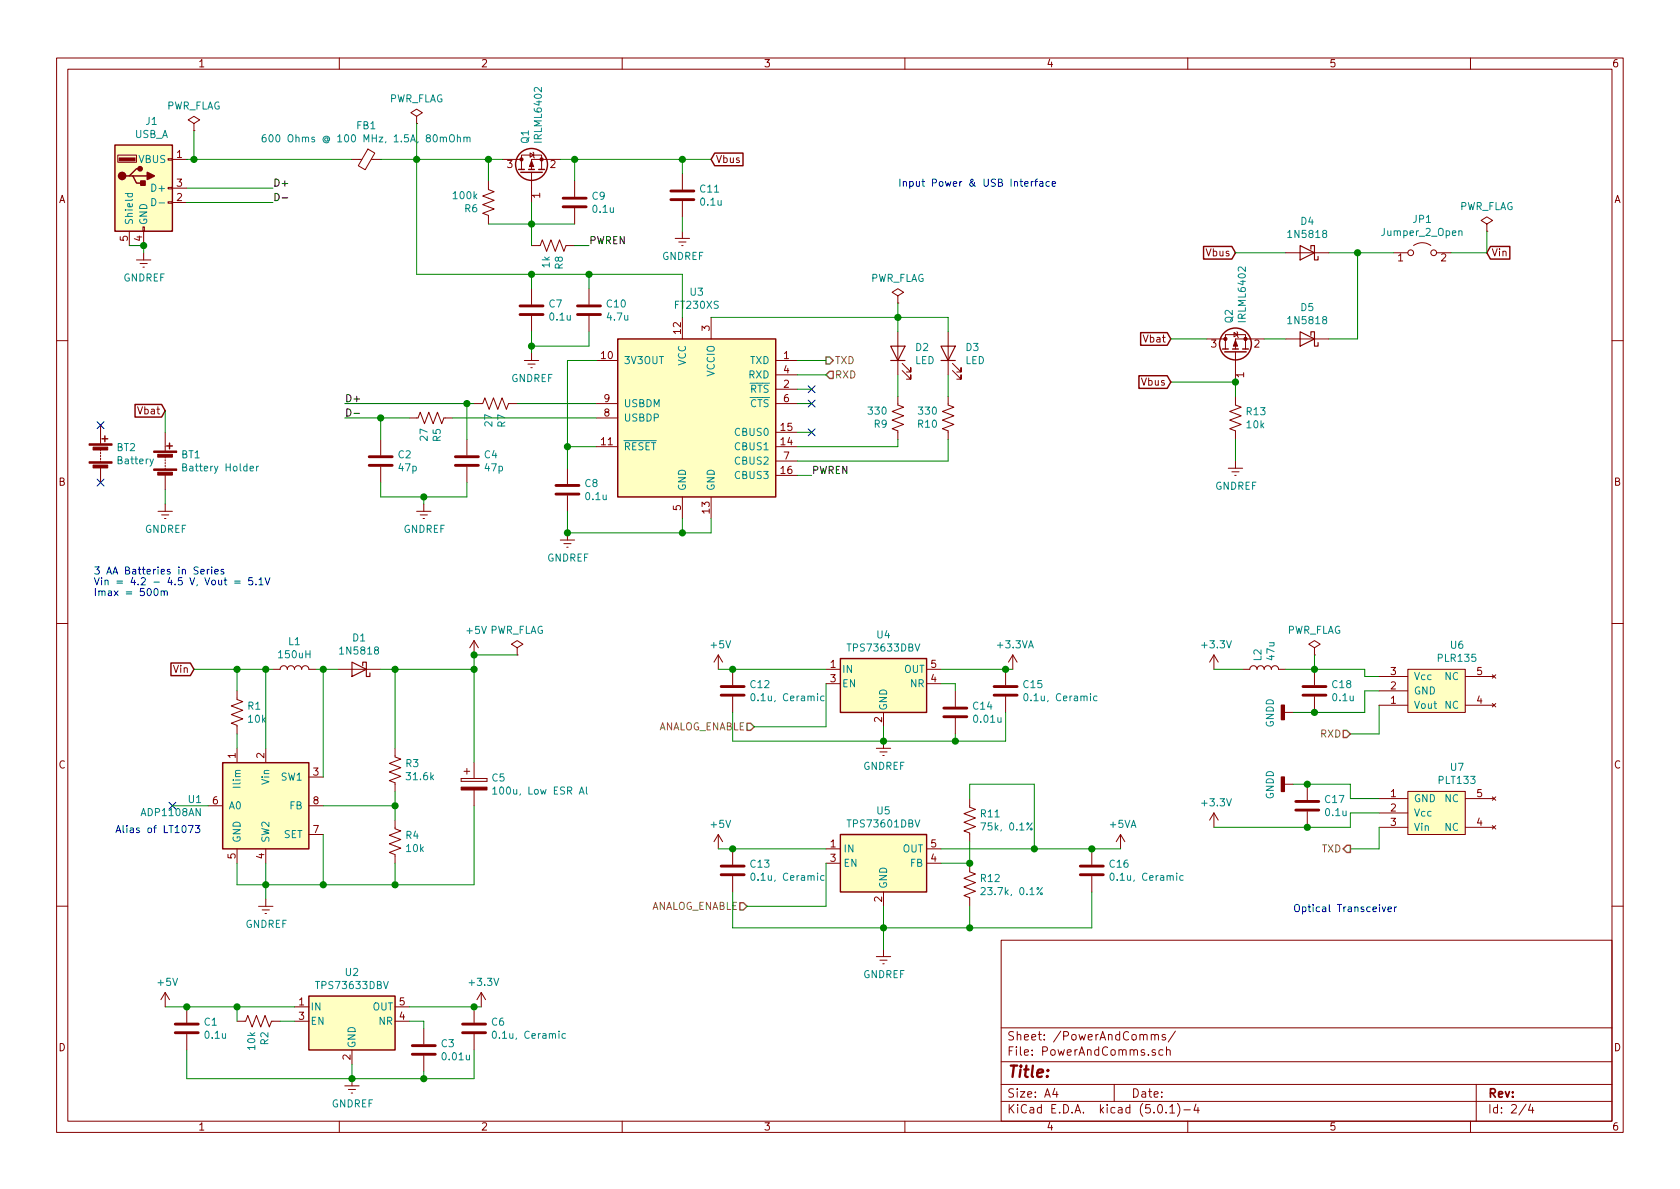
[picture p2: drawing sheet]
<svg xmlns="http://www.w3.org/2000/svg" width="297mm" height="210mm" viewBox="0 0 297 210" stroke-linecap="round" stroke-linejoin="round" font-family="sans-serif">
<g fill="none" stroke="#840000" stroke-width=".18">
<path d="M10 10.3h277v189.9h-277zM12 12.2h273v186.1h-273zM60 10.3v1.9M110 10.3v1.9M160 10.3v1.9M210 10.3v1.9M260 10.3v1.9M20.8 27.4h3.3v1.3h-3.3zM29.7 35.7h.8v.2h-.8zM29.7 33.1h.8v.3h-.8zM29.7 28.1h.8v.2h-.8zM30.5 28.2h2.5"/>
<path d="M30.5 35.8h2.5M30.5 33.3h2.5M34.3 21.8l1-.6-1-.6-1 .6 1 .6v1.3M34.3 23.1h.1M62.2 28.2h1.8M65 26.4l1.3 .7-1.7 2.9-1.3-.7zM65.7 28.2h1.6M73.7 20.6l1-.7-1-.6-1.1 .6 1.1 .7v1.2M73.7 21.8h.1M86.4 32v1.5l1 .4-2.1 .8 2.1 .7-2.1 .8 2.1 .8-2.1 .7 1.1 .4v1.5M88.9 28.2h3.3M92.2 28.2v-.8h3.6v2.6"/>
<path d="M92.2 28.2v1.8M93.7 27l.7 .4-.7 .4zM94 30.5v5.3M94.2 26.9l.2 .1v.8l.1 .1M99.1 28.2h-5.1v1.8M101.6 32v2.8M101.6 36.8v2.8M120.6 30.7v2.8M120.6 35.6v2.7M262.9 39.6l1-.6-1-.7-1 .7 1 .6v1.3M22.9 40.9v2.5M24.1 46h2.6"/>
<path d="M24.8 46.6h1.2M25.3 40.1h.2v.8h-.2zM25.3 47.2h.2M25.4 40.9v2.5M25.4 44.7v1.3M94 43.4h1.5l.4-1 .7 2 .8-2 .8 2 .7-2 .8 2 .4-1h1.5M94 51v2.8M94 55.9v2.8M104.1 51v2.8M104.1 55.9v2.8M119.4 42.2h2.5M120 42.8h1.3"/>
<path d="M120.5 43.4h.3M120.6 40.9v1.3M120.6 56.1v3.8M125.7 56.1v3.8M158.7 52.3l1.1-.6-1.1-.7-1 .7 1 .6v1.3M158.7 53.6h.1M158.7 58.7v7.6M167.6 58.7v7.6M213.4 59.9h3.3M216.7 59.9v-.7h3.5v2.5M216.7 59.9v1.8M218.2 58.8l.6 .4-.6 .4z"/>
<path d="M218.7 58.7l.1 .1v.8l.1 .1M223.5 59.9h-5.1v1.8M227.3 44.7h7.6M227.3 59.9h7.6M246.4 44.7h2.5M249.9 43.4a2.53 2.53 0 0 1 3.1 0M254 44.7h2.5M262.9 40.9h.1M10 60.2h2M17.8 75.2v3.3M17.8 79.5v.3M29.2 76.4v3.4"/>
<path d="M67.3 77.7v2.8M72.4 73.9h1.5l.4-1 .8 2 .7-2 .8 2 .7-2 .8 2 .4-1h1.5M82.5 77.7v2.8M83.8 71.4h1.5l.4-1 .8 2 .7-2 .8 2 .8-2 .7 2 .4-1h1.5M92.7 63.7h2.5M93.3 64.4h1.3M93.9 65h.2M94 62.5v1.2M105.4 63.7h3.8M105.4 79h3.8M105.4 71.4h3.8M105.4 73.9h3.8"/>
<path d="M137.2 63.7h3.8M137.2 79h3.8M137.2 76.4h3.8M137.2 68.8h3.8M137.2 66.3h3.8M137.2 71.4h3.8M158.7 70.1v1.5l1.1 .4-2.1 .8 2.1 .7-2.1 .8 2.1 .8-2.1 .7 1 .4v1.5M159.5 65.5l1.5 1.6v-.8v.8h-.7M159.5 64.3l1.5 1.5v-.8v.8h-.7M167.6 70.1v1.5l1.1 .4-2.1 .8 2.1 .7-2.1 .8 2.1 .8-2.1 .7 1 .4v1.5M168.4 65.5l1.5 1.6v-.8v.8h-.7M168.4 64.3l1.5 1.5v-.8v.8h-.7"/>
<path d="M218.4 70.1v1.5l1.1 .4-2.1 .8 2.1 .7-2.1 .8 2.1 .8-2.1 .7 1 .4v1.5M218.4 62.2v5.4M285 60.2h2M17.8 80v.3M17.8 80.5v.3M17.8 81v.3M17.8 81.5v.3M17.8 82.8v2.5M27.9 90.4h2.6M28.6 91.1h1.2M29.1 91.7h.2M29.2 80.8v.2"/>
<path d="M29.2 81.3v.2M29.2 81.8v.2M29.2 82.3v.2M29.2 82.8v.3M29.2 84.1v2.5M29.2 89.1v1.3M67.3 82.5v2.8M73.7 90.4h2.5M74.3 91.1h1.3M74.8 91.7h.3M74.9 89.1v1.3M82.5 82.5v2.8"/>
<path d="M99.1 95.5h2.5M99.7 96.1h1.3M100.2 96.8h.3M100.3 82.8v2.8M100.3 87.6v2.8M100.3 94.2v1.3M120.6 87.9v3.8M125.7 87.9v3.8M137.2 84.1h3.8M137.2 81.5h3.8M217.2 82.8h2.5M217.8 83.4h1.3"/>
<path d="M218.3 84.1h.3M218.4 81.5v1.3M10 110.3h2M48.3 118.4h1.2a.63 .63 0 0 1 .7-.7 .63 .63 0 0 1 .6 .7 .63 .63 0 0 1 .6-.7 .63 .63 0 0 1 .7 .7 .63 .63 0 0 1 .6-.7 .63 .63 0 0 1 .6 .7 .63 .63 0 0 1 .7-.7 .63 .63 0 0 1 .6 .7h1.3M59.7 118.4h7.6M83.8 113.3v2.5M83.8 113.3l-.7 1.2M83.8 113.3l.8 1.2M91.4 114.5l1.1-.6-1.1-.6-1 .6 1 .6v1.3M91.4 115.8h.1M127 115.8l-.8 1.3M127 115.8v2.6"/>
<path d="M127 115.8l.8 1.3M129.5 118.4v2.8M146 118.4h2.6M163.8 118.4h2.6M177.8 118.4v2.8M179.1 115.8l-.8 1.3M179.1 115.8v2.6M179.1 115.8l.7 1.3M214.6 115.8l-.7 1.3M214.6 115.8v2.6M214.6 115.8l.8 1.3M219.7 118.4h1.3a.63 .63 0 0 1 .6-.7 .63 .63 0 0 1 .6 .7 .63 .63 0 0 1 .7-.7 .63 .63 0 0 1 .6 .7 .63 .63 0 0 1 .7-.7 .63 .63 0 0 1 .6 .7 .63 .63 0 0 1 .6-.7 .63 .63 0 0 1 .7 .7h1.2"/>
<path d="M232.4 114.5l1-.6-1-.6-1 .6 1 .6v1.3M232.4 115.8h.1M232.4 118.4v2.8M243.8 119.6h5.1M248.9 118.4h10.2v7.6h-10.2zM259.1 119.6h5.1M263.9 119.3l.6 .6M264.5 119.3l-.6 .6M285 110.3h2M41.9 122.2v1.5l1 .4-2 .7 2 .8-2 .8 2 .7-2 .8 1 .4v1.5M41.9 132.3v2.6M47 132.3v2.6"/>
<path d="M54.6 137.4h2.5M69.8 132.3v1.6l1.1 .3-2.1 .8 2.1 .8-2.1 .7 2.1 .8-2.1 .7 1 .4v1.5M81.5 137.7v.5zM81.5 138.2h4.6zM81.5 137.7h4.6zM82 136.4h1.1M82.5 135.9v1M83.8 134.9v2.8M83.8 139.7v2.8M86.1 137.7v.5zM129.5 123.2v2.8M146 120.9h2.6"/>
<path d="M154.9 132.3h2.6M155.6 133h1.2M156.1 133.6h.2M156.2 126v2.5M156.2 131.1v1.2M163.8 120.9h2.6M168.9 122.2v2.8M168.9 127v2.8M177.8 123.2v2.8M227.1 138.7h1.5M227.1 126h1.5M231.1 138.7v2.8"/>
<path d="M232.4 123.2v2.8M243.8 124.7h5.1M243.8 122.2h5.1M248.9 139.9h10.2v7.7h-10.2zM259.1 124.7h5.1M263.9 124.4l.6 .6M264.5 124.4l-.6 .6M271.8 129.8h.1M36.8 142.5h2.6M41.9 150.1v2.5M47 150.1v2.5M47 159v1.3"/>
<path d="M54.6 142.5h2.5M54.6 147.6h2.5M69.8 145v1.6l1.1 .3-2.1 .8 2.1 .8-2.1 .7 2.1 .8-2.1 .7 1 .4v1.5M127 147.6v2.5M127 147.6l-.8 1.2M127 147.6l.8 1.2M129.5 150.1v2.8M129.5 154.9v2.8M146 150.1h2.6M146 152.6h2.6M156.2 157.7v2.6M163.8 150.1h2.6"/>
<path d="M163.8 152.6h2.6M171.4 141.2v1.5l1.1 .4-2.1 .8 2.1 .7-2.1 .8 2.1 .8-2.1 .7 1 .4v1.5M171.4 152.6v1.6l1.1 .4-2.1 .7 2.1 .8-2.1 .7 2.1 .8-2.1 .8 1 .3v1.6M193 150.1v2.8M193 154.9v2.8M198.1 147.6l-.7 1.2M198.1 147.6v2.5M198.1 147.6l.8 1.2M214.6 143.8v2.5M214.6 143.8l-.7 1.2M214.6 143.8l.8 1.2M231.1 143.5v2.8"/>
<path d="M243.8 141.2h5.1M243.8 143.8h5.1M243.8 146.3h5.1M259.1 141.2h5.1M259.1 146.3h5.1M263.9 146l.6 .6M263.9 140.9l.6 .6M264.5 146l-.6 .6M264.5 140.9l-.6 .6M271.8 151.4h.1M10 160.2h2M29.2 175.5v2.5"/>
<path d="M29.2 175.5l-.8 1.3M29.2 175.5l.8 1.3M33 178v2.8M45.7 160.3h2.6M46.4 160.9h1.2M46.9 161.5h.2M52.1 178h2.5M69.8 178h2.6M83.8 178v2.8M85.1 175.5l-.8 1.3M85.1 175.5v2.5M85.1 175.5l.8 1.3"/>
<path d="M154.9 169.2h2.6M155.6 169.8h1.2M156.1 170.4h.2M156.2 167.9v1.3M177 166.3h108v32h-108zM285 160.2h2M33 182.9v2.8M41.9 180.6h1.5l.4-1 .8 2 .7-2 .8 2 .8-2 .7 2 .4-1h1.5M52.1 180.6h2.5M60 198.3v1.9M61 192h2.5M61.6 192.7h1.3"/>
<path d="M62.1 193.3h.3M62.2 185.7v2.5M62.2 190.7v1.3M69.8 180.6h2.6M74.9 181.9v2.8M74.9 186.7v2.8M83.8 182.9v2.8M110 198.3v1.9M160 198.3v1.9M177 194.8h108M177 191.8h108M177 187.8h108"/>
<path d="M177 181.8h108M186.5 192.5l-.4 1h1M186.8 193v1M197 191.8v3M203.6 183.1v-.1a.37 .37 0 0 1 .6 .1v.8M203.6 182.9v1M204.2 183.1l.2-.2 .3 .1 .1 .9M204.3 185.7a.37 .37 0 0 0-.6 .1l.1 .2 .5 .2v.1l-.2 .3-.4-.1M204.8 195.5l.4-.2a.94 .94 0 0 1 0 1.5 .79 .79 0 0 1-.4-1.3zM205.6 185.7l-.4-.1-.3 .3 .1 .6 .2 .1 .4-.1M206 183a.37 .37 0 0 0-.5 .1v.3l.5 .1 .1 .1-.2 .3-.4-.1M206.2 196.7v.1"/>
<path d="M206.2 185.7h.1a.37 .37 0 0 1 .6 .1v.8M206.2 185.1v1.5M206.8 195.8l.5-.5v1.5M206.8 196.8h.9M207.8 182.3l-1.2 2M208.2 195.1a1.71 1.71 0 0 1 0 2.3M209.3 196.3h1.2M210 198.3v1.9M211.5 195.2l-.4 1.1h.9M211.8 195.8v1M260 198.3v1.9M261 191.8v6.5"/>
<path d="M269.8 195.2l-1.2 2M270.6 195.2l-.3 1.1h.9M271 195.8v1"/>
<circle cx="249.4" cy="44.7" r=".51"/>
<circle cx="253.5" cy="44.7" r=".51"/>
</g>
<g fill="#840000" stroke="#840000" stroke-width=".18">
<path d="M27.2 82.9h4v.3h-4z"/>
<path d="M27.2 79.8h4v.2h-4z"/>
<path d="M27.9 83.5h2.6v.5h-2.6z"/>
<path d="M27.9 80.3h2.6v.5h-2.6z"/>
<path d="M21.1 27.9h2.8v.5h-2.8z"/>
<path d="M94 28.4l.4 1.1h-.8z"/>
<path d="M218.4 60.2l.4 1h-.7z"/>
<path d="M81.5 139.2h4.6v.5h-4.6z"/>
<path d="M15.7 81.7h4.1v.2h-4.1z"/>
<path d="M15.7 78.5h4.1v.2h-4.1z"/>
<path d="M16.5 82.2h2.5v.5h-2.5z"/>
<path d="M16.5 79.1h2.5v.5h-2.5z"/>
<circle cx="95.8" cy="28.2" r=".28"/>
<circle cx="92.2" cy="28.2" r=".28"/>
<circle cx="220.2" cy="59.9" r=".28"/>
<circle cx="216.7" cy="59.9" r=".28"/>
</g>
<g fill="none" stroke="#840000" stroke-width=".25">
<path d="M20.3 25.6h10.2v15.3h-10.2zM22.9 31.1h.6l.6 1.3h1.3M23.5 31.1h2.5M24.8 29.8h-.7l-1.2 1.3h-.7M91.7 30h1M92.1 30.5h3.8M93.5 30h1M95.2 30h1.1M126.4 27.1h5v2.2h-5l-.7-1.1zM109.2 59.9h28v28h-28zM201.7 58.8h4.7l.6 1.1-.6 1.2h-4.7zM212.8 43.6h5l.6 1.1-.6 1.1h-5z"/>
<path d="M263.5 43.6h3.5v2.2h-3.5l-.6-1.1zM18 77.6h1M18.5 77.1v1M23.9 71.5h4.7l.6 1.1-.6 1.2h-4.7zM29.5 78.9h1M30 78.4v1M201.4 66.4h5l.6 1.2-.6 1.1h-5zM216.2 61.7h1M216.5 62.2h3.8M217.9 61.7h1M219.7 61.7h1M30.2 117.2h3.5l.6 1.2-.6 1.1h-3.5z"/>
<path d="M148.6 116.5h15.2v9.5h-15.2zM39.4 134.9h15.2v15.2h-15.2zM148.6 147.6h15.2v10.1h-15.2zM54.6 176.1h15.2v9.6h-15.2z"/>
<circle cx="94" cy="29.1" r="2.82"/>
<circle cx="218.4" cy="60.8" r="2.82"/>
</g>
<g fill="none" stroke="#008484" stroke-width=".18">
<path d="M22.1 34.2h1.3M22.6 34.2v.4l.2 .2 .6-.1v-.5M26.8 35.1a.64 .64 0 0 1 .8 .6 .64 .64 0 0 1-.8 .7zM28.1 35.9h1M46.9 23.8l-.3 .1a.87 .87 0 0 0 0 1.2l.4-.1v-.6l-.4-.1-.2 .3M47.7 23.9l.2-.1a.67 .67 0 0 1 .4 .7 .67 .67 0 0 1-.4 .6l-.4-.5zM80.9 24.4l.2-.1h.3v.8M80.9 23.8v1.3M82 24.4l.2-.1h.3l.1 .8M82 24.3v.8M82.6 24.4l.2-.1h.3v.8M257.9 40.9l.2-.1 .3 .1 .1 .8"/>
<path d="M27.1 81.2l-.4 1.1-.2 .1M32.3 82.6h.5l.2-.2-.1-.3-.6-.1v1.3h.5l.2-.1v-.4l-.3-.2M44.2 82.8l.6-.1v-.2l-.4-.1-.2 .2 .1 .6h.5M45.4 82.4v.9M45.7 82.4l-.3 .3M87.1 139.5l.4-.3v1.2M103.7 139.2v1.1l.2 .1M132.9 122.8l.2-.1a.69 .69 0 0 1 .4 .6 .69 .69 0 0 1-.4 .6l-.3-.2v-.3zM145.7 123.1h-.4l-.2 .2 .1 .6h.5M181.2 122.8l.1-.1a.69 .69 0 0 1 .5 .6 .69 .69 0 0 1-.5 .6l-.2-.2-.1-.3zM194 123.1h-.4l-.3 .2 .2 .6h.5M87.1 140.4h.8"/>
<path d="M102.4 140.4l.4-1.2 .5 1.2M102.5 140.1h.6M132.9 154.5l.2-.1a.69 .69 0 0 1 .4 .6 .69 .69 0 0 1-.4 .7l-.3-.3v-.2zM145.7 154.9l-.4-.1-.2 .3 .1 .5h.5M173.4 145.5h.9l-.6 1.3M173.5 157.1l.4-.2 .2 .2 .1 .2-.1 .2-.7 .7h.8M182.5 145.5l-1 1.3M184 157.9h.2v.3h-.2zM184.3 156.9l-1 1.3M196.4 154.5l.2-.1a.69 .69 0 0 1 .4 .6 .69 .69 0 0 1-.4 .7l-.3-.3v-.2zM209.2 154.9l-.4-.1-.2 .3 .1 .5h.5M87.2 182.5l.2-.2a.69 .69 0 0 1 .4 .7 .69 .69 0 0 1-.4 .6l-.3-.2-.1-.3z"/>
<path d="M100 182.8h-.4l-.2 .2 .1 .6h.5"/>
<circle cx="182.3" cy="146.6" r=".18"/>
</g>
<g fill="#ffffc2" stroke="#ffffc2" stroke-width=".18">
<path d="M20.3 25.6h10.2v15.3h-10.2z"/>
<path d="M109.2 59.9h28v28h-28z"/>
<path d="M54.6 176.1h15.2v9.6h-15.2z"/>
<path d="M148.6 116.5h15.2v9.5h-15.2z"/>
<path d="M39.4 134.9h15.2v15.2h-15.2z"/>
<path d="M148.6 147.6h15.2v10.1h-15.2z"/>
<path d="M248.9 139.9h10.2v7.7h-10.2z"/>
<path d="M248.9 118.4h10.2v7.6h-10.2z"/>
</g>
<g fill="#840000" stroke="#840000" stroke-width=".25">
<path d="M24.9 32h.8v.8h-.8z"/>
<path d="M26 30.5l1.3 .6-1.3 .6z"/>
<path d="M226.6 137.4h.5v2.5h-.5z"/>
<path d="M226.6 124.7h.5v2.5h-.5z"/>
<circle cx="21.6" cy="31.1" r=".63"/>
<circle cx="24.8" cy="29.8" r=".38"/>
</g>
<g fill="none" stroke="#008400" stroke-width=".18">
<path d="M33 33.3h15.3M33 35.8h15.3M33 28.2h29.2M34.3 23.1v5.1M67.3 28.2h21.6M73.7 21.8v26.7h46.9v7.6M86.4 39.6h15.2M86.4 28.2v3.8M94 35.8v7.6M99.1 28.2h26.6M101.6 28.2v3.8M120.6 28.2v2.5"/>
<path d="M120.6 38.3v2.6M22.9 43.4h2.5v1.3M94 48.5v2.5M94 58.7v3.8M101.6 43.4h2.5M104.1 48.5v2.5M104.1 58.7v2.5h-10.1M125.7 56.1h41.9v2.6M158.7 53.6v5.1M207 59.9h6.4M218.4 44.7h8.9M223.5 59.9h3.8"/>
<path d="M234.9 44.7h11.5M240 44.7v15.2h-5.1M262.9 40.9v3.8h-6.4M29.2 72.6v3.8M61 73.9h11.4M61 71.4h22.8M67.3 73.9v3.8M80 73.9h25.4M82.5 71.4v6.3M91.4 71.4h14M100.3 79h5.1M105.4 63.7h-5.1v19.1"/>
<path d="M141 71.4h2.5M141 63.7h5M141 66.3h5M141 68.8h2.5M141 76.4h2.5M158.7 77.7v1.3h-17.7M158.7 66.3v3.8M167.6 77.7v3.8h-26.6M167.6 66.3v3.8M207 67.6h11.4v2.5M218.4 77.7v3.8M29.2 86.6v2.5"/>
<path d="M67.3 85.3v2.6h15.2v-2.6M74.9 87.9v1.2M100.3 90.4v3.8h25.4v-2.5M120.6 91.7v2.5M141 84.1h2.5M34.3 118.4h14M41.9 118.4v3.8M47 118.4v13.9M55.9 118.4h3.8M57.1 118.4v19M67.3 118.4h16.5M69.8 118.4v13.9"/>
<path d="M91.4 115.8h-7.6v19.1M127 118.4h19M166.4 118.4h12.7M214.6 118.4h5.1M227.3 118.4h14v1.2h2.5M232.4 115.8v2.6M41.9 129.8v2.5M69.8 139.9v5.1M129.5 126v5.1h48.3v-5.1M146 120.9v7.6h-12.7M156.2 128.5v2.6M166.4 120.9h2.5v1.3"/>
<path d="M168.9 129.8v1.3M228.6 138.7h10.2v2.5h5M243.8 122.2h-2.5v3.8h-12.7M243.8 124.7v5.1h-5M30.5 142.5h6.3M47 152.6v6.4M57.1 142.5h12.7M57.1 147.6v8.9M69.8 152.6v3.9M83.8 142.5v14h-41.9v-3.9M127 150.1h19M129.5 157.7v6.4h63.5v-6.4"/>
<path d="M146 152.6v7.7h-13.9M166.4 150.1h31.7M171.4 148.8v3.8h-5M171.4 141.2v-2.5h11.5v11.4M243.8 146.3v3.8h-5M243.8 143.8h-5v2.5h-24.2M29.2 178h22.9M41.9 178v2.6M72.4 178h12.7M156.2 160.3v7.6M171.4 160.3v3.8M33 185.7v5h50.8v-5"/>
<path d="M49.5 180.6h2.6M62.2 188.2v2.5M72.4 180.6h2.5v1.3M74.9 189.5v1.2"/>
</g>
<g fill="#008400" stroke="#008400" stroke-width=".25">
<circle cx="25.4" cy="43.4" r=".51"/>
<circle cx="74.9" cy="87.9" r=".51"/>
<circle cx="120.7" cy="94.2" r=".51"/>
<circle cx="100.3" cy="79" r=".51"/>
<circle cx="94" cy="48.5" r=".51"/>
<circle cx="104.1" cy="48.5" r=".51"/>
<circle cx="94" cy="61.2" r=".51"/>
<circle cx="67.3" cy="73.9" r=".51"/>
<circle cx="82.6" cy="71.4" r=".51"/>
<circle cx="62.2" cy="190.7" r=".51"/>
<circle cx="74.9" cy="190.7" r=".51"/>
<circle cx="33" cy="178" r=".51"/>
<circle cx="156.2" cy="131.1" r=".51"/>
<circle cx="168.9" cy="131.1" r=".51"/>
<circle cx="83.8" cy="178" r=".51"/>
<circle cx="177.8" cy="118.4" r=".51"/>
<circle cx="100.3" cy="94.2" r=".51"/>
<circle cx="57.2" cy="118.4" r=".51"/>
<circle cx="69.9" cy="142.5" r=".51"/>
<circle cx="47" cy="156.5" r=".51"/>
<circle cx="47" cy="118.4" r=".51"/>
<circle cx="41.9" cy="118.4" r=".51"/>
<circle cx="69.9" cy="156.5" r=".51"/>
<circle cx="83.8" cy="118.4" r=".51"/>
<circle cx="156.2" cy="164.1" r=".51"/>
<circle cx="193" cy="150.1" r=".51"/>
<circle cx="171.5" cy="164.1" r=".51"/>
<circle cx="41.9" cy="178" r=".51"/>
<circle cx="232.4" cy="118.4" r=".51"/>
<circle cx="231.1" cy="146.3" r=".51"/>
<circle cx="231.1" cy="138.7" r=".51"/>
<circle cx="232.4" cy="126" r=".51"/>
<circle cx="86.4" cy="28.2" r=".51"/>
<circle cx="94" cy="39.6" r=".51"/>
<circle cx="101.6" cy="28.2" r=".51"/>
<circle cx="218.4" cy="67.6" r=".51"/>
<circle cx="240" cy="44.7" r=".51"/>
<circle cx="73.7" cy="28.2" r=".51"/>
<circle cx="120.7" cy="28.2" r=".51"/>
<circle cx="158.8" cy="56.1" r=".51"/>
<circle cx="129.5" cy="150.1" r=".51"/>
<circle cx="129.5" cy="118.4" r=".51"/>
<circle cx="171.5" cy="152.6" r=".51"/>
<circle cx="182.9" cy="150.1" r=".51"/>
<circle cx="69.9" cy="118.4" r=".51"/>
<circle cx="57.2" cy="156.5" r=".51"/>
<circle cx="34.3" cy="28.2" r=".51"/>
<circle cx="83.8" cy="115.8" r=".51"/>
</g>
<g fill="none" stroke="#0000c2" stroke-width=".18">
<path d="M182.3 32.1v.8M182.7 32.1l-.3 .1-.1 .1M183 32.1h.4M183.4 31.7l-.3 .1v1.1M183.8 32.2h.5l.1 .7M184.4 32.4l-.4 .1-.2 .1v.3h.6M185.5 32.2l-.3-.1-.3 .2 .2 .6h.4M186 32.5l.6-.1v-.2l-.4-.1-.2 .2 .1 .6h.5M27.3 104.2l.2-.1a.67 .67 0 0 1 .5 .6 .67 .67 0 0 1-.5 .6l-.2-.1-.1-.4zM28.5 104.6l.2-.1h.3v.8M28.5 104.5v.8M29 104.7l.2-.2h.3l.1 .8"/>
<path d="M35.5 101.1l.6-.1-.1-.3h-.3l-.2 .2 .1 .6h.4M36.7 100.7v.8M37 100.7l-.3 .2M37.4 100.2v.2M37.4 100.7v.8M38 101.1l.6-.1-.1-.3h-.3l-.2 .2v.6h.5M39.5 100.7h-.3l-.1 .2v.1l.4 .2v.3h-.4M39.6 102.6h.5M39.8 102.2v1l.3 .2M41.5 102.8h1M41.5 103.1h1M44.6 102.2h-.6v.6l.4-.2 .3 .3v.3l-.3 .2-.4-.1"/>
<path d="M45.2 103.3v.1M45.8 102.5l.4-.3v1.2M45.8 103.4h.7M46.9 102.2l.4 1.2 .4-1.2M33.3 146h.9l-.6 1.2M34.5 146h.8l-.4 .5 .4 .1v.4l-.2 .2-.6-.1M244.4 160.4l.3 .8 .3-.8M245.4 160.8l.6-.1-.1-.3h-.3l-.2 .1 .1 .7h.4M246.6 160.4v.8M246.9 160.4l-.3 .2"/>
</g>
<path d="M48.6 34.2a.64 .64 0 0 1 .8 .6 .64 .64 0 0 1-.8 .7zM49.9 35h1M61.3 72.3a.64 .64 0 0 1 .8 .6 .64 .64 0 0 1-.8 .7zM62.6 73.1h1" fill="none" stroke="#000" stroke-width=".18"/>
<g fill="none" stroke="#840000" stroke-width=".51">
<path d="M99.6 36.6h4M99.6 35h4M118.6 35.3h4.1M118.6 33.8h4.1M91.9 55.6h4.1M91.9 54.1h4.1M102.1 55.6h4.1M102.1 54.1h4.1M65.3 82.3h4M65.3 80.8h4M80.5 82.3h4.1M80.5 80.8h4.1"/>
<path d="M98.3 87.4h4.1M98.3 85.8h4.1M127.5 122.9h4.1M127.5 121.4h4.1M166.9 126.7h4M166.9 125.2h4M175.8 122.9h4M175.8 121.4h4M230.4 122.9h4M230.4 121.4h4M127.5 154.7h4.1M127.5 153.2h4.1"/>
<path d="M191 154.7h4.1M191 153.2h4.1M229.1 143.3h4.1M229.1 141.7h4.1M31 182.6h4.1M31 181.1h4.1M72.9 186.4h4.1M72.9 184.9h4.1M81.8 182.6h4.1M81.8 181.1h4.1"/>
</g>
<path d="M146 63.1h.7l.6 .6-.6 .7h-.7zM146 66.3l.7-.6h.6v1.2h-.6zM132.1 127.9h.6l.6 .6-.6 .7h-.6zM237.5 129.2h.6l.7 .6-.7 .6h-.6zM130.8 159.6h.6l.7 .7-.7 .6h-.6zM238.1 149.5h.7v1.2h-.7l-.6-.6z" fill="none" stroke="#848400" stroke-width=".25"/>
<path d="M17.2 74.6l1.2 1.2M18.4 74.6l-1.2 1.2M142.9 68.2l1.2 1.2M142.9 70.8l1.2 1.2M142.9 75.8l1.2 1.3M144.1 68.2l-1.2 1.2M144.1 70.8l-1.2 1.2M144.1 75.8l-1.2 1.3M17.2 84.7l1.2 1.2M18.4 84.7l-1.2 1.2M29.9 141.9l1.2 1.2M31.1 141.9l-1.2 1.2" fill="none" stroke="#000084" stroke-width=".18"/>
<path d="M229.9 43.4l2.5 1.3-2.5 1.3zM229.9 58.7l2.5 1.2-2.5 1.3zM231.8 44.1v-.7h.6v2.6h.6v-.7M231.8 59.3v-.6h.6v2.5h.6v-.6M157.5 61.2h2.5l-1.3 2.5zM157.5 63.7h2.5M166.4 61.2h2.5l-1.3 2.5zM166.4 63.7h2.5M62.2 117.1l2.6 1.3-2.6 1.2zM64.1 117.7v-.6h.7v2.5h.6v-.6" fill="none" stroke="#840000" stroke-width=".2"/>
<text font-size="2.8" fill="#840000" x="178" y="190.5">Title:</text>
<g font-size="2.1" fill="#840000">
<text x="178" y="184">Sheet: /PowerAndComms/</text>
<text x="178" y="186.7">File: PowerAndComms.sch</text>
<text x="178" y="196.9">KiCad E.D.A. kicad (5.0.1)-4</text>
<text x="178" y="194.1">Size: A4</text>
<text x="200" y="194.1">Date:</text>
<text x="263" y="194.1">Rev:</text>
<text x="263" y="196.9">Id: 2/4</text>
</g>
<g font-size="1.8" fill="#840000">
<text x="35" y="11.9">1</text>
<text x="85" y="11.9">2</text>
<text x="135" y="11.9">3</text>
<text x="185" y="11.9">4</text>
<text x="235" y="11.9">5</text>
<text x="285" y="11.9">6</text>
<text x="31.3" y="27.9">1</text>
<text x="89.7" y="29.7">3</text>
<text x="97.3" y="29.7">2</text>
<text x="126.5" y="28.8">Vbus</text>
<text x="10.4" y="35.9">A</text>
<text x="31.3" y="35.6">2</text>
<text x="31.3" y="33">3</text>
<text x="95.5" y="35" transform="rotate(-90 95.5 35)">1</text>
<text x="285.4" y="35.9">A</text>
<text x="22.6" y="42.6" transform="rotate(-90 22.6 42.6)">5</text>
<text x="25.1" y="42.6" transform="rotate(-90 25.1 42.6)">4</text>
<text x="213.3" y="45.3">Vbus</text>
<text x="247.2" y="46.2">1</text>
<text x="254.8" y="46.2">2</text>
<text x="263.7" y="45.3">Vin</text>
<text x="120.4" y="59" transform="rotate(-90 120.4 59)">12</text>
<text x="125.5" y="58.5" transform="rotate(-90 125.5 58.5)">3</text>
<text x="106.3" y="63.5">10</text>
<text x="138.6" y="63.5">1</text>
<text x="202.4" y="60.6">Vbat</text>
<text x="214.1" y="61.5">3</text>
<text x="221.8" y="61.5">2</text>
<text x="106.8" y="71.1">9</text>
<text x="138.6" y="68.6">2</text>
<text x="138.6" y="66">4</text>
<text x="138.6" y="71.1">6</text>
<text x="201.9" y="68.2">Vbus</text>
<text x="220" y="66.8" transform="rotate(-90 220 66.8)">1</text>
<text x="24.6" y="73.3">Vbat</text>
<text x="106.8" y="73.7">8</text>
<text x="138.1" y="76.2">15</text>
<text x="106.3" y="78.7">11</text>
<text x="138.1" y="78.7">14</text>
<text x="138.1" y="83.8">16</text>
<text x="138.6" y="81.3">7</text>
<text x="10.4" y="85.9">B</text>
<text x="285.4" y="85.9">B</text>
<text x="120.4" y="90.3" transform="rotate(-90 120.4 90.3)">5</text>
<text x="125.5" y="90.7" transform="rotate(-90 125.5 90.7)">13</text>
<text x="30.8" y="119">Vin</text>
<text x="146.8" y="118.1">1</text>
<text x="164.6" y="118.1">5</text>
<text x="245.9" y="119.4">3</text>
<text x="261.1" y="119.4">5</text>
<text x="146.8" y="120.6">3</text>
<text x="164.6" y="120.6">4</text>
<text x="245.9" y="124.5">1</text>
<text x="245.9" y="121.9">2</text>
<text x="261.1" y="124.5">4</text>
<text x="156" y="127.7" transform="rotate(-90 156 127.7)">2</text>
<text x="10.4" y="135.9">C</text>
<text x="41.7" y="134.1" transform="rotate(-90 41.7 134.1)">1</text>
<text x="46.7" y="134.1" transform="rotate(-90 46.7 134.1)">2</text>
<text x="55.4" y="137.2">3</text>
<text x="285.4" y="135.9">C</text>
<text x="37.6" y="142.2">6</text>
<text x="55.4" y="142.2">8</text>
<text x="245.9" y="141">1</text>
<text x="245.9" y="143.5">2</text>
<text x="261.1" y="141">5</text>
<text x="55.4" y="147.3">7</text>
<text x="146.8" y="149.9">1</text>
<text x="164.6" y="149.9">5</text>
<text x="245.9" y="146">3</text>
<text x="261.1" y="146">4</text>
<text x="41.7" y="151.9" transform="rotate(-90 41.7 151.9)">5</text>
<text x="46.7" y="151.9" transform="rotate(-90 46.7 151.9)">4</text>
<text x="146.8" y="152.4">3</text>
<text x="164.6" y="152.4">4</text>
<text x="156" y="159.5" transform="rotate(-90 156 159.5)">2</text>
<text x="52.9" y="177.8">1</text>
<text x="70.6" y="177.8">5</text>
<text x="10.4" y="185.9">D</text>
<text x="52.9" y="180.3">3</text>
<text x="70.6" y="180.3">4</text>
<text x="285.4" y="185.9">D</text>
<text x="62" y="187.4" transform="rotate(-90 62 187.4)">2</text>
<text x="35" y="199.9">1</text>
<text x="85" y="199.9">2</text>
<text x="135" y="199.9">3</text>
<text x="185" y="199.9">4</text>
<text x="235" y="199.9">5</text>
<text x="285" y="199.9">6</text>
</g>
<g font-size="1.8" fill="#008484">
<text x="25.8" y="22.1">J1</text>
<text x="29.3" y="19.4">PWR_FLAG</text>
<text x="63.1" y="22.9">FB1</text>
<text x="68.7" y="18.1">PWR_FLAG</text>
<text x="23.8" y="24.4">USB_A</text>
<text x="24.6" y="28.8">VBUS</text>
<text x="49" y="25.2">600 Ohms @ 100 MHz, 1.5A, 80mOhm</text>
<text x="93.5" y="25.3" transform="rotate(-90 93.5 25.3)">Q1</text>
<text x="95.8" y="25" transform="rotate(-90 95.8 25)">IRLML6402</text>
<text x="27.2" y="33.9">D+</text>
<text x="80.3" y="35.2">100k</text>
<text x="104.7" y="35.3">C9</text>
<text x="123.9" y="34.1">C11</text>
<text x="23.5" y="39.9" transform="rotate(-90 23.5 39.9)">Shield</text>
<text x="26" y="39.9" transform="rotate(-90 26 39.9)">GND</text>
<text x="82.2" y="37.5">R6</text>
<text x="104.9" y="37.6">0.1u</text>
<text x="124" y="36.4">0.1u</text>
<text x="230" y="39.8">D4</text>
<text x="244.5" y="41.7">Jumper_2_Open</text>
<text x="249.9" y="39.4">JP1</text>
<text x="257.9" y="37.2">PWR_FLAG</text>
<text x="97.2" y="47.3" transform="rotate(-90 97.2 47.3)">1k</text>
<text x="99.5" y="47.6" transform="rotate(-90 99.5 47.6)">R8</text>
<text x="117" y="46">GNDREF</text>
<text x="228" y="42.1">1N5818</text>
<text x="21.8" y="49.8">GNDREF</text>
<text x="122.1" y="52.3">U3</text>
<text x="153.8" y="49.9">PWR_FLAG</text>
<text x="97.1" y="54.4">C7</text>
<text x="97.3" y="56.7">0.1u</text>
<text x="107.3" y="54.4">C10</text>
<text x="107.5" y="56.7">4.7u</text>
<text x="119.5" y="54.6">FT230XS</text>
<text x="218" y="57.1" transform="rotate(-90 218 57.1)">Q2</text>
<text x="220.3" y="56.8" transform="rotate(-90 220.3 56.8)">IRLML6402</text>
<text x="228" y="57.3">1N5818</text>
<text x="230" y="55">D5</text>
<text x="110.2" y="64.4">3V3OUT</text>
<text x="121.3" y="64.7" transform="rotate(-90 121.3 64.7)">VCC</text>
<text x="132.6" y="64.4">TXD</text>
<text x="161.8" y="64.4">LED</text>
<text x="161.9" y="62.1">D2</text>
<text x="170.7" y="64.4">LED</text>
<text x="170.8" y="62.1">D3</text>
<text x="90.4" y="67.6">GNDREF</text>
<text x="126.4" y="66.6" transform="rotate(-90 126.4 66.6)">VCCIO</text>
<text x="132.4" y="66.9">RXD</text>
<text x="132.6" y="69.5">RTS</text>
<text x="75.6" y="77.9" transform="rotate(-90 75.6 77.9)">27</text>
<text x="87" y="75.3" transform="rotate(-90 87 75.3)">27</text>
<text x="89.4" y="75.5" transform="rotate(-90 89.4 75.5)">R7</text>
<text x="110.2" y="74.5">USBDP</text>
<text x="110.2" y="72">USBDM</text>
<text x="130.1" y="77.1">CBUS0</text>
<text x="132.6" y="72">CTS</text>
<text x="153.6" y="73.3">330</text>
<text x="154.6" y="75.6">R9</text>
<text x="162.4" y="75.6">R10</text>
<text x="162.5" y="73.3">330</text>
<text x="220.4" y="73.4">R13</text>
<text x="220.5" y="75.7">10k</text>
<text x="20.7" y="79.8">BT2</text>
<text x="20.9" y="82.1">Battery</text>
<text x="32.1" y="81">BT1</text>
<text x="32.8" y="83.4">Battery Holder</text>
<text x="70.4" y="81">C2</text>
<text x="70.6" y="83.4">47p</text>
<text x="77.9" y="78.1" transform="rotate(-90 77.9 78.1)">R5</text>
<text x="85.7" y="81">C4</text>
<text x="85.8" y="83.4">47p</text>
<text x="110.2" y="79.6">RESET</text>
<text x="130.1" y="79.6">CBUS1</text>
<text x="130.1" y="82.2">CBUS2</text>
<text x="103.5" y="86.1">C8</text>
<text x="103.7" y="88.4">0.1u</text>
<text x="121.3" y="86.9" transform="rotate(-90 121.3 86.9)">GND</text>
<text x="126.4" y="86.9" transform="rotate(-90 126.4 86.9)">GND</text>
<text x="130.1" y="84.7">CBUS3</text>
<text x="214.8" y="86.6">GNDREF</text>
<text x="25.6" y="94.2">GNDREF</text>
<text x="71.3" y="94.2">GNDREF</text>
<text x="96.7" y="99.3">GNDREF</text>
<text x="62.4" y="113.4">D1</text>
<text x="82.6" y="112.1">+5V PWR_FLAG</text>
<text x="155.1" y="112.9">U4</text>
<text x="227.5" y="112.1">PWR_FLAG</text>
<text x="49.4" y="116.4">150uH</text>
<text x="51.1" y="114.1">L1</text>
<text x="60.4" y="115.7">1N5818</text>
<text x="125.8" y="114.6">+5V</text>
<text x="148.8" y="119">IN</text>
<text x="150.2" y="115.2">TPS73633DBV</text>
<text x="159.8" y="119">OUT</text>
<text x="176.5" y="114.6">+3.3VA</text>
<text x="212.7" y="114.6">+3.3V</text>
<text x="223" y="116.8" transform="rotate(-90 223 116.8)">L2</text>
<text x="225.3" y="116.7" transform="rotate(-90 225.3 116.7)">47u</text>
<text x="254.4" y="117">PLR135</text>
<text x="256.5" y="114.7">U6</text>
<text x="43.8" y="125.5">R1</text>
<text x="132.7" y="121.7">C12</text>
<text x="133.5" y="124">0.1u, Ceramic</text>
<text x="148.8" y="121.5">EN</text>
<text x="156.8" y="125.7" transform="rotate(-90 156.8 125.7)">GND</text>
<text x="161" y="121.5">NR</text>
<text x="172.1" y="125.5">C14</text>
<text x="181" y="121.7">C15</text>
<text x="181.8" y="124">0.1u, Ceramic</text>
<text x="235.6" y="121.7">C18</text>
<text x="235.7" y="124">0.1u</text>
<text x="249.9" y="125.3">Vout</text>
<text x="249.9" y="122.8">GND</text>
<text x="249.9" y="120.3">Vcc</text>
<text x="255.5" y="125.3">NC</text>
<text x="255.5" y="120.3">NC</text>
<text x="44" y="127.8">10k</text>
<text x="172.3" y="127.8">0.01u</text>
<text x="225.2" y="128.7" transform="rotate(-90 225.2 128.7)">GNDD</text>
<text x="71.8" y="135.7">R3</text>
<text x="72.1" y="138">31.6k</text>
<text x="152.6" y="136.1">GNDREF</text>
<text x="256.5" y="136.3">U7</text>
<text x="33.4" y="142">U1</text>
<text x="40.4" y="143.1">A0</text>
<text x="42.5" y="138.9" transform="rotate(-90 42.5 138.9)">Ilim</text>
<text x="47.6" y="138.6" transform="rotate(-90 47.6 138.6)">Vin</text>
<text x="49.8" y="138">SW1</text>
<text x="51.2" y="143.1">FB</text>
<text x="87" y="138.2">C5</text>
<text x="88" y="140.5">100u, Low ESR Al</text>
<text x="212.7" y="142.6">+3.3V</text>
<text x="225.2" y="141.4" transform="rotate(-90 225.2 141.4)">GNDD</text>
<text x="234.3" y="142">C17</text>
<text x="249.9" y="141.9">GND</text>
<text x="254.5" y="138.6">PLT133</text>
<text x="255.5" y="141.9">NC</text>
<text x="25.2" y="144.3">ADP1108AN</text>
<text x="42.5" y="149.1" transform="rotate(-90 42.5 149.1)">GND</text>
<text x="47.6" y="149.1" transform="rotate(-90 47.6 149.1)">SW2</text>
<text x="50.2" y="148.2">SET</text>
<text x="71.8" y="148.4">R4</text>
<text x="125.8" y="146.4">+5V</text>
<text x="150.2" y="146.3">TPS73601DBV</text>
<text x="155.1" y="144">U5</text>
<text x="173.5" y="144.5">R11</text>
<text x="174" y="146.9">75k, 0.1%</text>
<text x="196.3" y="146.4">+5VA</text>
<text x="234.5" y="144.3">0.1u</text>
<text x="249.9" y="144.4">Vcc</text>
<text x="249.9" y="146.9">Vin</text>
<text x="255.5" y="146.9">NC</text>
<text x="71.9" y="150.7">10k</text>
<text x="132.7" y="153.4">C13</text>
<text x="133.5" y="155.7">0.1u, Ceramic</text>
<text x="149.1" y="150.7">IN</text>
<text x="149.1" y="153.3">EN</text>
<text x="159.6" y="150.7">OUT</text>
<text x="161" y="153.3">FB</text>
<text x="173.5" y="156">R12</text>
<text x="196.2" y="153.4">C16</text>
<text x="197" y="155.7">0.1u, Ceramic</text>
<text x="156.8" y="157.2" transform="rotate(-90 156.8 157.2)">GND</text>
<text x="174.2" y="158.3">23.7k, 0.1%</text>
<text x="43.4" y="164.1">GNDREF</text>
<text x="61.1" y="172.6">U2</text>
<text x="152.6" y="173">GNDREF</text>
<text x="28" y="174.3">+5V</text>
<text x="54.9" y="178.7">IN</text>
<text x="56.2" y="174.9">TPS73633DBV</text>
<text x="65.9" y="178.7">OUT</text>
<text x="83.1" y="174.3">+3.3V</text>
<text x="36.1" y="181.4">C1</text>
<text x="36.3" y="183.7">0.1u</text>
<text x="45.1" y="185.6" transform="rotate(-90 45.1 185.6)">10k</text>
<text x="47.4" y="184.8" transform="rotate(-90 47.4 184.8)">R2</text>
<text x="54.9" y="181.2">EN</text>
<text x="62.9" y="185.4" transform="rotate(-90 62.9 185.4)">GND</text>
<text x="67" y="181.2">NR</text>
<text x="78.1" y="185.2">C3</text>
<text x="86.9" y="181.4">C6</text>
<text x="87.8" y="183.7">0.1u, Ceramic</text>
<text x="78.4" y="187.5">0.01u</text>
<text x="58.6" y="195.8">GNDREF</text>
</g>
<g font-size="1.8">
<text x="48.3" y="33">D+</text>
<text x="104.1" y="43.2">PWREN</text>
<text x="61" y="71.1">D+</text>
<text x="143.5" y="83.8">PWREN</text>
</g>
<g font-size="1.8" fill="#0000c2">
<text x="158.7" y="33">Input Power &amp; USB Interface</text>
<text x="16.5" y="101.6">3 AA Batteries in Series</text>
<text x="16.5" y="103.5">Vin = 4.2 - 4.5 V, Vout = 5.1V</text>
<text x="16.5" y="105.4">Imax = 500m</text>
<text x="20.3" y="147.3">Alias of LT1073</text>
<text x="228.6" y="161.3">Optical Transceiver</text>
</g>
<g font-size="1.8" fill="#848400">
<text x="147.6" y="64.4">TXD</text>
<text x="147.6" y="66.9">RXD</text>
<text x="115.9" y="129.2">ANALOG_ENABLE</text>
<text x="233.5" y="130.4">RXD</text>
<text x="233.7" y="150.7">TXD</text>
<text x="114.6" y="160.9">ANALOG_ENABLE</text>
</g>
</svg>
